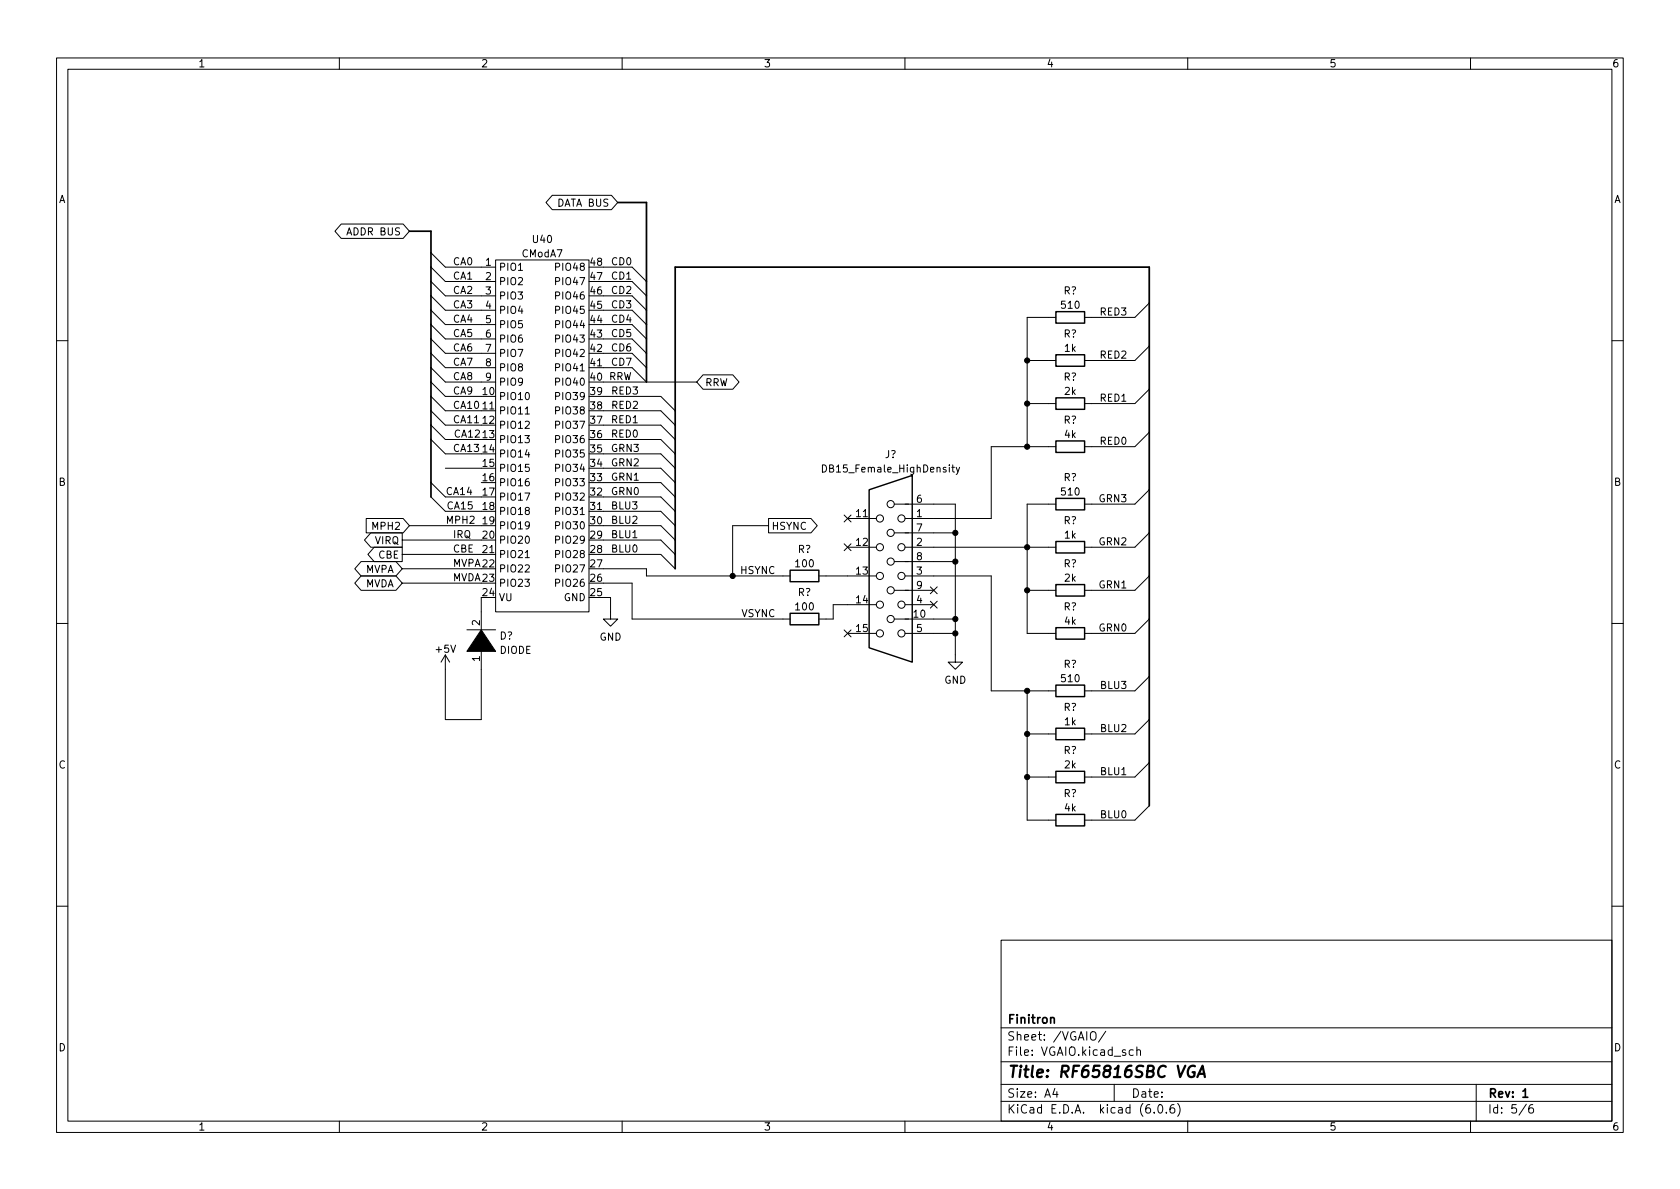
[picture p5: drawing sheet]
<svg xmlns="http://www.w3.org/2000/svg" width="297mm" height="210mm" viewBox="0 0 297 210" stroke-linecap="round" stroke-linejoin="round" font-family="sans-serif">
<g fill="none" stroke="#000" stroke-width=".18">
<path d="M10 10.2h277v190.1h-277zM12 12.2h273v186.1h-273zM60 10.2v2M110 10.2v2M160 10.2v2M210 10.2v2M260 10.2v2M60.3 39.6h11l1.1 1.3-1.1 1.3h-11l-1.1-1.3zM97.6 34.5h10.5l1.1 1.3-1.1 1.3h-10.5l-1.1-1.3zM76.2 44.7l2.5 2.5h8.9M76.2 47.2l2.5 2.6h8.9M76.2 49.8l2.5 2.5h8.9"/>
<path d="M76.2 52.3l2.5 2.6h8.9M76.2 54.9l2.5 2.5h8.9M76.2 57.4l2.5 2.5h8.9M76.2 59.9l2.5 2.6h8.9M87.6 46h16.5v62.2h-16.5zM106.7 47.2h5.1l2.5 2.6M106.7 49.8h5.1l2.5 2.5M106.7 52.3h5.1l2.5 2.6M106.7 54.9h5.1l2.5 2.5M106.7 57.4h5.1l2.5 2.5M106.7 59.9h5.1l2.5 2.6M186.7 56.1h-5.1v22.9"/>
<path d="M203.2 53.6l-2.5 2.5h-8.9M10 60.2h2M76.2 70.1l2.5 2.5h8.9M76.2 62.5l2.5 2.5h8.9M76.2 65l2.5 2.6h8.9M76.2 77.7l2.5 2.6h6.4M76.2 75.2l2.5 2.5h6.4M76.2 67.6l2.5 2.5h6.4M76.2 72.6l2.5 2.6h6.4M92.9 73.2h.7M104.1 65h7.7l2.5 2.6M106.7 72.6h10.1l2.6 2.6"/>
<path d="M106.7 62.5h5.1l2.5 2.5M106.7 67.6h16.5M106.7 77.7h10.1l2.6 2.6M106.7 70.1h10.1l2.6 2.5M106.7 75.2h10.1l2.6 2.5M124.3 66.3h5.3l1.1 1.3-1.1 1.2h-5.3l-1.1-1.2zM181.6 63.7h5.1M181.6 71.4h5.1M186.7 79h-11.4v12.7h-15.3M203.2 61.2l-2.5 2.5h-8.9M203.2 76.4l-2.5 2.6h-8.9M203.2 68.8l-2.5 2.6h-8.9"/>
<path d="M285 60.2h2M63.8 99.3h6.2l1.1 1.3-1.1 1.2h-6.2l-1.1-1.2zM64.7 91.7h6.6l1.1 1.3-1.1 1.2h-6.6zM65.6 94.2h5.5v2.6h-5.5l-1.2-1.3zM66.2 96.8h4.9v2.5h-4.9l-1.2-1.3zM71.1 98h16.5M71.1 95.5h14M72.4 93h12.7M76.2 87.9l2.5 2.5h6.4M76.2 85.3l2.5 2.6h6.4M78.7 82.8h6.4M92.9 98.6h.7"/>
<path d="M104.1 90.4h12.7l2.6 2.6M106.7 98h10.1l2.6 2.6M106.7 95.5h10.1l2.6 2.5M106.7 80.3h10.1l2.6 2.5M106.7 82.8h10.1l2.6 2.5M106.7 87.9h10.1l2.6 2.5M106.7 93h10.1l2.6 2.5M106.7 85.3h10.1l2.6 2.6M135.9 91.7h7.5l1.1 1.3-1.1 1.2h-7.5zM135.9 93h-6.4v8.8M145.4 82.2a.64 .64 0 0 1 .7 .6 .64 .64 0 0 1-.7 .7zM149.3 91.1l1.2 1.2"/>
<path d="M149.3 96.2l1.2 1.2M149.9 96.8h5M149.9 91.7h5M150.5 91.1l-1.2 1.2M150.5 96.2l-1.2 1.2M158.1 89.1h10.8v28h-1.3l1.3 1.3 1.3-1.3h-1.3M158.1 94.2h10.8M158.1 99.3h10.8M160 96.8h26.7M168.3 82.6h.5M168.5 82.2v1.1l.3 .2M169.1 82.6l.3 .9"/>
<path d="M169.7 82.6l-.5 1.2-.1 .1M186.7 89.1h-5.1v22.9h5.1M203.2 94.2l-2.5 2.6h-8.9M203.2 86.6l-2.5 2.5h-8.9M10 110.2h2M63.8 101.8h6.2l1.1 1.3-1.1 1.3h-6.2l-1.1-1.3zM71.1 100.6h14M71.1 103.1h14M78.7 115.8l-.7 1.3M78.7 115.8l.8 1.3M82.5 111.4h5.1M85.1 114.5v12.7h-6.4v-11.4"/>
<path d="M85.1 105.7v6.3M106.7 105.7h1.2v3.8h1.3l-1.3 1.2-1.2-1.2h1.2M106.7 100.6h7.6v1.2h25.4M106.7 103.1h5.1v6.4h27.9M144.8 101.8h10.1M149.3 111.4l1.2 1.2M149.9 112h5M150.5 111.4l-1.2 1.2M154.9 106.9h-7.6v2.6h-2.5M158.1 109.5h10.8M158.1 104.4h7M160 112h8.9"/>
<path d="M160 101.8h15.3v20.4h11.4M160 106.9h5.1M164.5 103.8l1.2 1.2M164.5 106.3l1.2 1.2M165.7 106.3l-1.2 1.2M165.7 103.8l-1.2 1.2M181.6 104.4h5.1M203.2 109.5l-2.5 2.5h-8.9M203.2 119.6l-2.5 2.6h-8.9M203.2 101.8l-2.5 2.6h-8.9M285 110.2h2M181.6 129.8h5.1"/>
<path d="M181.6 122.2v22.8h5.1M181.6 137.4h5.1M203.2 127.2l-2.5 2.6h-8.9M203.2 134.9l-2.5 2.5h-8.9M203.2 142.5l-2.5 2.5h-8.9M10 160.2h2M177 166.3h108v32h-108zM285 160.2h2M60 198.3v2M110 198.3v2M160 198.3v2M177 194.8h108"/>
<path d="M177 191.8h108M177 187.8h108M177 181.8h108M186.5 192.5l-.4 1h1M186.9 193v1M192.9 182.6a.5 .5 0 0 1 .5-.2 .5 .5 0 0 1 .4 .5v.5a.5 .5 0 0 1-.5 .6 .5 .5 0 0 1-.5-.6zM195.5 182.4l-1.3 1.9M197 191.8v3M200.4 185.7l-.5-.1-.3 .3v.4l.2 .3h.6M201 185.8l.2-.2 .4 .1v.9M201 185.1v1.5M204.1 196.7v.1"/>
<path d="M204.9 195.4l.2-.1a.81 .81 0 0 1 .6 .7 .81 .81 0 0 1-.3 .8h-.2a.81 .81 0 0 1-.6-.6 .81 .81 0 0 1 .3-.8zM206.2 196.7v.1M207.6 195.3a.59 .59 0 0 0-.7 .7v.5l.1 .3h.4l.2-.1 .1-.5-.1-.2-.5-.1-.2 .3M208.2 195.1a1.72 1.72 0 0 1 0 2.3M210 198.3v2M260 198.3v2M261 191.8v6.5M269.9 195.3l-1.3 1.9M271 195.3a.6 .6 0 0 0-.7 .7v.5l.1 .3h.5l.2-.1 .1-.5-.2-.2-.4-.1-.3 .3"/>
<circle cx="155.6" cy="91.7" r=".63"/>
<circle cx="155.6" cy="96.8" r=".63"/>
<circle cx="157.5" cy="94.2" r=".63"/>
<circle cx="157.5" cy="99.3" r=".63"/>
<circle cx="157.5" cy="89.1" r=".63"/>
<circle cx="159.4" cy="91.7" r=".63"/>
<circle cx="159.4" cy="96.8" r=".63"/>
<circle cx="155.6" cy="112" r=".63"/>
<circle cx="155.6" cy="101.8" r=".63"/>
<circle cx="155.6" cy="106.9" r=".63"/>
<circle cx="157.5" cy="109.5" r=".63"/>
<circle cx="157.5" cy="104.4" r=".63"/>
<circle cx="159.4" cy="106.9" r=".63"/>
<circle cx="159.4" cy="101.8" r=".63"/>
<circle cx="159.4" cy="112" r=".63"/>
</g>
<path d="M109.2 35.8h5.1v31.8M72.4 40.9h3.8v47M119.4 100.6v-53.4h83.8v95.3M185.8 180.1l.2-.2 .3 .1 .1 .9M269.3 193l.4-.5v1.5M269.3 194h.8" fill="none" stroke="#000" stroke-width=".3"/>
<path d="M211.3 188.6a1.02 1.02 0 0 0-1.3 .6 1.02 1.02 0 0 0 .6 1.3l.6-.2v-.7h-.3M211.7 190.5l.9-2 .4 2M212 189.9h.9" fill="none" stroke="#000" stroke-width=".4"/>
<g fill="none" stroke="#000" stroke-width=".25">
<path d="M186.7 55.1h5.1v2h-5.1zM186.7 62.7h5.1v2.1h-5.1zM186.7 78h5.1v2h-5.1zM186.7 70.4h5.1v2h-5.1zM153.7 86.6l7.6-2.5v33l-7.6-2.6zM186.7 95.8h5.1v2h-5.1zM186.7 88.1h5.1v2.1h-5.1zM139.7 100.8h5.1v2.1h-5.1zM139.7 108.5h5.1v2h-5.1zM186.7 111h5.1v2h-5.1zM186.7 103.4h5.1v2h-5.1zM186.7 128.8h5.1v2h-5.1z"/>
<path d="M186.7 121.2h5.1v2h-5.1zM186.7 136.4h5.1v2h-5.1zM186.7 144h5.1v2h-5.1z"/>
</g>
<g fill="#000" stroke="#000" stroke-width=".18">
<path d="M85.1 111.4l2.5 3.8h-5.1z"/>
<circle cx="181.6" cy="71.4" r=".46"/>
<circle cx="181.6" cy="79" r=".46"/>
<circle cx="181.6" cy="63.7" r=".46"/>
<circle cx="168.9" cy="99.3" r=".46"/>
<circle cx="168.9" cy="94.2" r=".46"/>
<circle cx="181.6" cy="96.8" r=".46"/>
<circle cx="129.5" cy="101.8" r=".46"/>
<circle cx="168.9" cy="109.5" r=".46"/>
<circle cx="168.9" cy="112" r=".46"/>
<circle cx="181.6" cy="104.4" r=".46"/>
<circle cx="181.6" cy="122.2" r=".46"/>
<circle cx="181.6" cy="129.8" r=".46"/>
<circle cx="181.6" cy="137.4" r=".46"/>
</g>
<text font-size="2.8" x="178" y="190.6">Title: RF65816SBC VGA</text>
<g font-size="2.1">
<text x="178" y="184">Sheet: /VGAIO/</text>
<text x="178" y="181">Finitron</text>
<text x="178" y="186.7">File: VGAIO.kicad_sch</text>
<text x="178" y="196.9">KiCad E.D.A. kicad (6.0.6)</text>
<text x="178" y="194.1">Size: A4</text>
<text x="200" y="194.1">Date:</text>
<text x="263" y="194.1">Rev: 1</text>
<text x="263" y="196.9">Id: 5/6</text>
</g>
<g font-size="1.8">
<text x="35" y="11.9">1</text>
<text x="85" y="11.9">2</text>
<text x="135" y="11.9">3</text>
<text x="185" y="11.9">4</text>
<text x="235" y="11.9">5</text>
<text x="285" y="11.9">6</text>
<text x="10.3" y="35.9">A</text>
<text x="285.3" y="35.9">A</text>
<text x="61.6" y="41.6">ADDR BUS</text>
<text x="98.7" y="36.5">DATA BUS</text>
<text x="80" y="46.9">CA0</text>
<text x="85.9" y="47">1</text>
<text x="88.1" y="47.9">PIO1</text>
<text x="92.3" y="45.5">CModA7</text>
<text x="94.3" y="43">U40</text>
<text x="98.6" y="47.9">PIO48</text>
<text x="104.4" y="47">48</text>
<text x="107.9" y="46.9">CD0</text>
<text x="80" y="49.4">CA1</text>
<text x="80" y="52">CA2</text>
<text x="85.9" y="49.5">2</text>
<text x="85.9" y="52.1">3</text>
<text x="88.1" y="50.4">PIO2</text>
<text x="88.1" y="53">PIO3</text>
<text x="98.6" y="53">PIO46</text>
<text x="98.6" y="50.4">PIO47</text>
<text x="104.4" y="52.1">46</text>
<text x="104.4" y="49.5">47</text>
<text x="107.9" y="52">CD2</text>
<text x="107.9" y="49.4">CD1</text>
<text x="188.1" y="52">R?</text>
<text x="80" y="54.5">CA3</text>
<text x="80" y="57">CA4</text>
<text x="80" y="59.6">CA5</text>
<text x="85.9" y="54.6">4</text>
<text x="85.9" y="57.1">5</text>
<text x="85.9" y="59.7">6</text>
<text x="88.1" y="55.5">PIO4</text>
<text x="88.1" y="58">PIO5</text>
<text x="98.6" y="58">PIO44</text>
<text x="98.6" y="55.5">PIO45</text>
<text x="104.4" y="59.7">43</text>
<text x="104.4" y="57.1">44</text>
<text x="104.4" y="54.6">45</text>
<text x="107.9" y="54.5">CD3</text>
<text x="107.9" y="57">CD4</text>
<text x="107.9" y="59.6">CD5</text>
<text x="187.8" y="54.6">510</text>
<text x="188.1" y="59.7">R?</text>
<text x="194.7" y="55.8">RED3</text>
<text x="80" y="64.7">CA7</text>
<text x="80" y="62.1">CA6</text>
<text x="85.9" y="62.2">7</text>
<text x="85.9" y="64.8">8</text>
<text x="88.1" y="60.6">PIO6</text>
<text x="88.1" y="63.1">PIO7</text>
<text x="88.1" y="65.7">PIO8</text>
<text x="98.6" y="65.7">PIO41</text>
<text x="98.6" y="63.1">PIO42</text>
<text x="98.6" y="60.6">PIO43</text>
<text x="104.4" y="64.8">41</text>
<text x="104.4" y="62.2">42</text>
<text x="107.9" y="64.7">CD7</text>
<text x="107.9" y="62.1">CD6</text>
<text x="188.2" y="62.2">1k</text>
<text x="194.7" y="63.4">RED2</text>
<text x="80" y="69.7">CA9</text>
<text x="80" y="67.2">CA8</text>
<text x="85.4" y="69.8">10</text>
<text x="85.9" y="67.3">9</text>
<text x="88.1" y="70.7">PIO10</text>
<text x="88.1" y="68.2">PIO9</text>
<text x="98.6" y="70.7">PIO39</text>
<text x="98.6" y="68.2">PIO40</text>
<text x="104.4" y="69.8">39</text>
<text x="104.4" y="67.3">40 RRW</text>
<text x="108.3" y="69.7">RED3</text>
<text x="124.6" y="68.3">RRW</text>
<text x="188.1" y="67.3">R?</text>
<text x="188.2" y="69.8">2k</text>
<text x="194.7" y="71">RED1</text>
<text x="80" y="72.3">CA10</text>
<text x="80" y="74.8">CA11</text>
<text x="80.6" y="77.4">CA12</text>
<text x="85.4" y="72.4">11</text>
<text x="85.4" y="74.9">12</text>
<text x="85.4" y="77.5">13</text>
<text x="88.1" y="73.3">PIO11</text>
<text x="88.1" y="75.8">PIO12</text>
<text x="98.6" y="75.8">PIO37</text>
<text x="98.6" y="73.3">PIO38</text>
<text x="104.4" y="77.5">36</text>
<text x="104.4" y="74.9">37</text>
<text x="104.4" y="72.4">38</text>
<text x="107.9" y="74.8">RED1</text>
<text x="107.9" y="77.4">RED0</text>
<text x="108.3" y="72.3">RED2</text>
<text x="188.1" y="74.9">R?</text>
<text x="188.2" y="77.4">4k</text>
<text x="80" y="79.9">CA13</text>
<text x="85.4" y="80">14</text>
<text x="85.4" y="82.5">15</text>
<text x="88.1" y="78.4">PIO13</text>
<text x="88.1" y="80.9">PIO14</text>
<text x="88.1" y="83.4">PIO15</text>
<text x="98.6" y="83.4">PIO34</text>
<text x="98.6" y="80.9">PIO35</text>
<text x="98.6" y="78.4">PIO36</text>
<text x="104.4" y="82.5">34</text>
<text x="104.4" y="80">35</text>
<text x="107.9" y="82.4">GRN2</text>
<text x="107.9" y="79.9">GRN3</text>
<text x="146" y="83.5">DB15_Female_HighDensity</text>
<text x="156.4" y="81">J?</text>
<text x="194.7" y="78.6">RED0</text>
<text x="10.3" y="85.9">B</text>
<text x="78.7" y="87.5">CA14</text>
<text x="85.4" y="85.1">16</text>
<text x="85.4" y="87.6">17</text>
<text x="88.1" y="86">PIO16</text>
<text x="88.1" y="88.5">PIO17</text>
<text x="98.6" y="88.5">PIO32</text>
<text x="98.6" y="86">PIO33</text>
<text x="104.4" y="87.6">32</text>
<text x="104.4" y="85.1">33</text>
<text x="107.9" y="85">GRN1</text>
<text x="107.9" y="87.5">GRN0</text>
<text x="162.1" y="88.9">6</text>
<text x="187.8" y="87.6">510</text>
<text x="188.1" y="85.1">R?</text>
<text x="194.5" y="88.8">GRN3</text>
<text x="285.3" y="85.9">B</text>
<text x="66" y="93.7">MPH2</text>
<text x="78.7" y="92.6">MPH2</text>
<text x="79.3" y="90.1">CA15</text>
<text x="80" y="95.1">IRQ</text>
<text x="85.4" y="90.2">18</text>
<text x="85.4" y="92.7">19</text>
<text x="85.4" y="95.2">20</text>
<text x="88.1" y="91.1">PIO18</text>
<text x="88.1" y="93.6">PIO19</text>
<text x="98.6" y="93.6">PIO30</text>
<text x="98.6" y="91.1">PIO31</text>
<text x="104.4" y="95.2">29</text>
<text x="104.4" y="92.7">30</text>
<text x="104.4" y="90.2">31</text>
<text x="107.9" y="90.1">BLU3</text>
<text x="107.9" y="92.6">BLU2</text>
<text x="107.9" y="95.1">BLU1</text>
<text x="136.4" y="93.7">HSYNC</text>
<text x="151.4" y="91.4">11</text>
<text x="162.1" y="91.4">1</text>
<text x="162.1" y="94">7</text>
<text x="188.1" y="92.7">R?</text>
<text x="188.2" y="95.2">1k</text>
<text x="64.6" y="101.3">MVPA</text>
<text x="66.3" y="96.2">VIRQ</text>
<text x="66.9" y="98.8">CBE</text>
<text x="80" y="97.7">CBE</text>
<text x="80" y="100.2">MVPA 22</text>
<text x="85.4" y="97.8">21</text>
<text x="88.1" y="96.1">PIO20</text>
<text x="88.1" y="98.7">PIO21</text>
<text x="88.1" y="101.2">PIO22</text>
<text x="98.6" y="101.2">PIO27</text>
<text x="98.6" y="98.7">PIO28</text>
<text x="98.6" y="96.1">PIO29</text>
<text x="104.4" y="100.3">27</text>
<text x="104.4" y="97.8">28</text>
<text x="107.9" y="97.7">BLU0</text>
<text x="131" y="101.5">HSYNC</text>
<text x="140.8" y="100.3">100</text>
<text x="141.1" y="97.8">R?</text>
<text x="151.4" y="96.5">12</text>
<text x="151.4" y="101.6">13</text>
<text x="162.1" y="96.5">2</text>
<text x="162.1" y="101.6">3</text>
<text x="162.1" y="99.1">8</text>
<text x="188.1" y="100.3">R?</text>
<text x="194.5" y="96.4">GRN2</text>
<text x="64.5" y="103.8">MVDA</text>
<text x="80" y="102.8">MVDA23</text>
<text x="85.4" y="105.4">24</text>
<text x="88.1" y="103.8">PIO23</text>
<text x="88.1" y="106.3">VU</text>
<text x="98.6" y="103.8">PIO26</text>
<text x="99.7" y="106.3">GND</text>
<text x="104.4" y="105.4">25</text>
<text x="104.4" y="102.9">26</text>
<text x="140.8" y="107.9">100</text>
<text x="141.1" y="105.4">R?</text>
<text x="151.4" y="106.7">14</text>
<text x="162.1" y="106.7">4</text>
<text x="162.1" y="104.1">9</text>
<text x="188.1" y="107.9">R?</text>
<text x="188.2" y="102.8">2k</text>
<text x="194.5" y="104">GRN1</text>
<text x="84.8" y="110.6" transform="rotate(-90 84.8 110.6)">2</text>
<text x="88.3" y="113.1">D?</text>
<text x="106" y="113.3">GND</text>
<text x="131.1" y="109.1">VSYNC</text>
<text x="151.4" y="111.8">15</text>
<text x="161.6" y="109.2">10</text>
<text x="162.1" y="111.8">5</text>
<text x="188.2" y="110.5">4k</text>
<text x="194.5" y="111.7">GRN0</text>
<text x="77.1" y="115.4">+5V</text>
<text x="84.8" y="116.9" transform="rotate(-90 84.8 116.9)">1</text>
<text x="88.4" y="115.6">DIODE</text>
<text x="188.1" y="118.1">R?</text>
<text x="166.9" y="120.9">GND</text>
<text x="187.8" y="120.6">510</text>
<text x="188.1" y="125.7">R?</text>
<text x="194.8" y="121.8">BLU3</text>
<text x="188.2" y="128.2">1k</text>
<text x="194.8" y="129.4">BLU2</text>
<text x="10.3" y="135.9">C</text>
<text x="188.1" y="133.3">R?</text>
<text x="188.2" y="135.9">2k</text>
<text x="194.8" y="137.1">BLU1</text>
<text x="285.3" y="135.9">C</text>
<text x="188.1" y="140.9">R?</text>
<text x="188.2" y="143.5">4k</text>
<text x="194.8" y="144.7">BLU0</text>
<text x="10.3" y="185.9">D</text>
<text x="285.3" y="185.9">D</text>
<text x="35" y="199.9">1</text>
<text x="85" y="199.9">2</text>
<text x="135" y="199.9">3</text>
<text x="185" y="199.9">4</text>
<text x="235" y="199.9">5</text>
<text x="285" y="199.9">6</text>
</g>
</svg>
